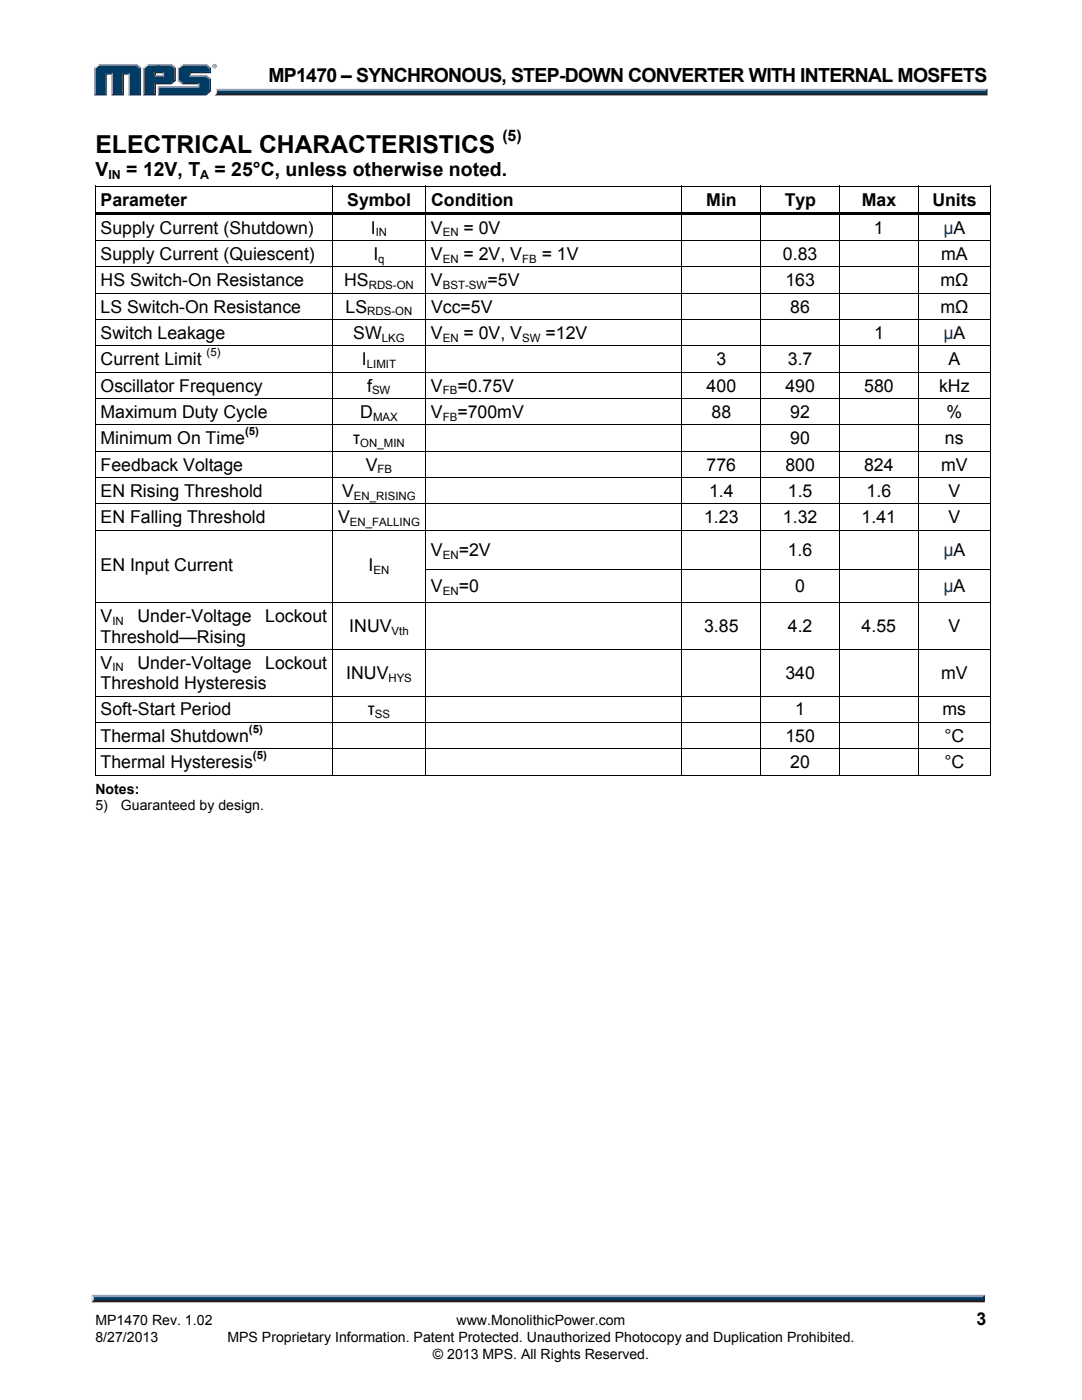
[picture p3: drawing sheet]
<svg xmlns="http://www.w3.org/2000/svg" width="216mm" height="279mm" viewBox="0 0 216 279" stroke-linecap="round" stroke-linejoin="round" font-family="sans-serif">
<path d="M43.1 17.7h153.9l-.4 .7h-153.3z" fill="#94a0b9"/>
<path d="M43.3 18.4h153.3l.4 .6h-154.3l.4-.2z" fill="#231f20"/>
<path d="M196.6 18.1l.4-.4v1.3l-.4-.4z" fill="#001339"/>
<path d="M43.3 18.1h153.3v.5h-153.4z" fill="#003b63"/>
<path d="M43.1 17.7l.2 .5a.79 .79 0 0 1-.6 .8h.1a1.24 1.24 0 0 0 .3-1.3z" fill="#dcddde"/>
<path d="M30.9 15.2l.2-.2h1.4l.3 .2z" fill="#94a0b9"/>
<g fill="#003b63">
<path d="M19 13.6l.9-.6h7.2l.8 .6v5.2h-2v-4.2h-1.4v4.2h-2v-4.2h-1.5v4.2h-2z"/>
<path d="M28.8 13.6l.8-.6h2.2v1.4h-.9v.8h1.8v-.8h-1.2v-1.4h2.5l.8 .6v2.3l-.8 .7h-3.1v2.2h-2.1z"/>
<path d="M31.7 17.5h8v-.9h-3.2l-.8-.7v-2.3l.8-.6h4.5l.8 .6v.8h-4v.8h3.2l.8 .7v2.2l-.8 .7h-9.3z"/>
</g>
<path d="M36.4 12.9h4.8" fill="none" stroke="#94a0b9" stroke-width=".27"/>
<path d="M35.5 13.5l.9-.7 .1 .2-.8 .6z" fill="#dcddde"/>
<path d="M35.6 13.5v2.6" fill="none" stroke="#94a0b9" stroke-width=".27"/>
<path d="M35.5 16.1l.2-.2 .8 .7-.1 .2z" fill="#547194"/>
<path d="M36.4 16.7h3.4" fill="none" stroke="#001339" stroke-width=".27"/>
<g fill="#94a0b9">
<path d="M31.5 17.2h8v-.4l.3-.2v.9h-8z"/>
<path d="M31.5 17.2l.3 .3v1.3l-.3 .2z"/>
</g>
<path d="M37.8 14.4h4v-.8l.3-.1v1.1h-4.1v.4l-.2 .2z" fill="#001339"/>
<path d="M37.8 15.1h3.4" fill="none" stroke="#94a0b9" stroke-width=".27"/>
<path d="M41.2 15l.9 .7-.3 .2-.8-.7z" fill="#547194"/>
<g fill="#001339">
<path d="M31.5 19l.3-.2h9.2l.8-.7v-2.2l.3-.2v2.5l-.9 .8z"/>
<path d="M30.9 16.6h3.1l.8-.7v-2.3l.3-.1v2.6l-.9 .7h-3.1v2.2h-2.6l.3-.2h2.1z"/>
</g>
<path d="M34.2 12.8l.9 .7-.3 .1-.8-.6z" fill="#547194"/>
<path d="M29.4 12.9h4.8" fill="none" stroke="#94a0b9" stroke-width=".27"/>
<path d="M28.5 13.5l.9-.7 .2 .2-.8 .6z" fill="#dcddde"/>
<path d="M28.6 13.5v5.5" fill="none" stroke="#94a0b9" stroke-width=".27"/>
<path d="M32.5 14.6l.2-.2v.8l-.2-.2z" fill="#94a0b9"/>
<g fill="#001339">
<path d="M30.9 14.4h1.8l-.2 .2h-1.4v.4l-.2 .2z"/>
<path d="M27.9 13.6l.2-.1v5.5h-2.5l.3-.2h2z"/>
</g>
<path d="M27.2 12.8l.9 .7-.2 .1-.8-.6z" fill="#547194"/>
<path d="M19.7 12.9h7.5" fill="none" stroke="#94a0b9" stroke-width=".27"/>
<path d="M18.8 13.5l.9-.7 .2 .2-.9 .6z" fill="#dcddde"/>
<path d="M18.9 13.5v5.5" fill="none" stroke="#94a0b9" stroke-width=".27"/>
<path d="M21 14.6h1.5l-.3 .3h-.9v4.1h-2.5l.2-.2h2z" fill="#001339"/>
<path d="M22.3 14.6v4.4" fill="none" stroke="#94a0b9" stroke-width=".27"/>
<path d="M24.5 14.6h1.4l-.3 .3h-.9v4.1h-2.5l.3-.2h2z" fill="#001339"/>
<path d="M25.8 14.6v4.4" fill="none" stroke="#94a0b9" stroke-width=".27"/>
<path d="M41.2 12.8l.9 .7-.3 .1-.8-.6z" fill="#547194"/>
<g fill="#231f20">
<path d="M18.7 259.2h177.4l.4 .7h-178.3z"/>
<path d="M42.4 13.2a.45 .45 0 0 1 .9 0 .45 .45 0 0 1-.9 0zM42.5 13.2a.37 .37 0 0 0 .7 0 .37 .37 0 0 0-.7 0zM42.7 13h.3v.5l-.2-.3-.1 .3zM42.7 13v.2h.2z"/>
</g>
<path d="M18.3 258.4h178.2l-.4 .8h-177.4z" fill="#94a0b9"/>
<path d="M196.5 258.4v1.5l-.4-.4v-.6z" fill="#001339"/>
<path d="M18.7 258.9h177.4v.6h-177.4z" fill="#003b63"/>
<path d="M18.2 258.4l.5 .5v.5l-.5 .5z" fill="#dcddde"/>
<g fill="#000">
<path d="M19 37.1h.1v.7h-.1zM66.2 37.1h.2v.7h-.2zM84.9 37.1h.2v.7h-.2zM136 37.1h.2v.7h-.2zM151.7 37.1h.2v.7h-.2zM167.4 37.1h.2v.7h-.2zM183.2 37.1h.1v.7h-.1zM197.5 37.1h.2v.7h-.2zM197.5 37.1h.2v.1h-.2zM19 42.3h.1v1h-.1zM19 47.9h.1v.7h-.1zM19 53.2h.1v.7h-.1z"/>
<path d="M19 58.4h.1v.7h-.1zM19.1 42.3h47.1v.5h-47.1zM66.2 42.8h.2v.5h-.2zM66.2 42.3h18.7v.5h-18.7zM66.2 47.9h.2v.7h-.2zM66.2 53.2h.2v.7h-.2zM66.2 58.4h.2v.7h-.2zM84.9 42.8h.2v.5h-.2zM84.9 42.3h51.1v.5h-51.1zM84.9 47.9h.2v.7h-.2zM84.9 53.2h.2v.7h-.2zM84.9 58.4h.2v.7h-.2z"/>
<path d="M136 42.8h.2v.5h-.2zM136 42.3h15.7v.5h-15.7zM136 47.9h.2v.7h-.2zM136 53.2h.2v.7h-.2zM136 58.4h.2v.7h-.2zM151.7 42.8h.2v.5h-.2zM151.7 42.3h15.7v.5h-15.7zM151.7 47.9h.2v.7h-.2zM151.7 53.2h.2v.7h-.2zM151.7 58.4h.2v.7h-.2zM167.4 42.8h.2v.5h-.2zM167.4 42.3h15.8v.5h-15.8z"/>
<path d="M167.4 47.9h.2v.7h-.2zM167.4 53.2h.2v.7h-.2zM167.4 58.4h.2v.7h-.2zM183.2 42.8h.1v.5h-.1zM183.2 42.3h14.3v.5h-14.3zM183.2 47.9h.1v.7h-.1zM183.2 53.2h.1v.7h-.1zM183.2 58.4h.1v.7h-.1zM197.5 42.3h.2v1h-.2zM197.5 47.9h.2v.7h-.2zM197.5 53.2h.2v.7h-.2zM197.5 58.4h.2v.7h-.2z"/>
<path d="M19 63.7h.1v.7h-.1zM19 68.9h.1v.7h-.1zM19 74.2h.1v.7h-.1zM66.2 63.7h.2v.7h-.2zM66.2 68.9h.2v.7h-.2zM66.2 74.2h.2v.7h-.2zM84.9 63.7h.2v.7h-.2zM84.9 68.9h.2v.7h-.2zM84.9 74.2h.2v.7h-.2zM136 63.7h.2v.7h-.2zM136 68.9h.2v.7h-.2zM136 74.2h.2v.7h-.2z"/>
<path d="M151.7 63.7h.2v.7h-.2zM151.7 68.9h.2v.7h-.2zM151.7 74.2h.2v.7h-.2zM167.4 63.7h.2v.7h-.2zM167.4 68.9h.2v.7h-.2zM167.4 74.2h.2v.7h-.2zM183.2 63.7h.1v.7h-.1zM183.2 68.9h.1v.7h-.1zM183.2 74.2h.1v.7h-.1zM197.5 63.7h.2v.7h-.2zM197.5 68.9h.2v.7h-.2zM197.5 74.2h.2v.7h-.2z"/>
<path d="M19 79.5h.1v.7h-.1zM19 84.7h.1v.7h-.1zM19 90h.1v.7h-.1zM19 95.2h.1v.7h-.1zM66.2 79.5h.2v.7h-.2zM66.2 84.7h.2v.7h-.2zM66.2 90h.2v.7h-.2zM66.2 95.2h.2v.7h-.2zM84.9 79.5h.2v.7h-.2zM84.9 84.7h.2v.7h-.2zM84.9 90h.2v.7h-.2zM84.9 95.2h.2v.7h-.2z"/>
<path d="M136 79.5h.2v.7h-.2zM136 84.7h.2v.7h-.2zM136 90h.2v.7h-.2zM136 95.2h.2v.7h-.2zM151.7 79.5h.2v.7h-.2zM151.7 84.7h.2v.7h-.2zM151.7 90h.2v.7h-.2zM151.7 95.2h.2v.7h-.2zM167.4 79.5h.2v.7h-.2zM167.4 84.7h.2v.7h-.2zM167.4 90h.2v.7h-.2zM167.4 95.2h.2v.7h-.2z"/>
<path d="M183.2 79.5h.1v.7h-.1zM183.2 84.7h.1v.7h-.1zM183.2 90h.1v.7h-.1zM183.2 95.2h.1v.7h-.1zM197.5 79.5h.2v.7h-.2zM197.5 84.7h.2v.7h-.2zM197.5 90h.2v.7h-.2zM197.5 95.2h.2v.7h-.2zM19 100.5h.1v.7h-.1zM19 105.7h.1v.7h-.1zM19 113.6h.1v.7h-.1zM66.2 100.5h.2v.7h-.2z"/>
<path d="M66.2 105.7h.2v.7h-.2zM66.2 113.6h.2v.7h-.2zM84.9 100.5h.2v.7h-.2zM84.9 105.7h.2v.7h-.2zM84.9 113.6h.2v.7h-.2zM136 100.5h.2v.7h-.2zM136 105.7h.2v.7h-.2zM136 113.6h.2v.7h-.2zM151.7 100.5h.2v.7h-.2zM151.7 105.7h.2v.7h-.2zM151.7 113.6h.2v.7h-.2zM167.4 100.5h.2v.7h-.2z"/>
<path d="M167.4 105.7h.2v.7h-.2zM167.4 113.6h.2v.7h-.2zM183.2 100.5h.1v.7h-.1zM183.2 105.7h.1v.7h-.1zM183.2 113.6h.1v.7h-.1zM197.5 100.5h.2v.7h-.2zM197.5 105.7h.2v.7h-.2zM197.5 113.6h.2v.7h-.2zM19 120.2h.1v.7h-.1zM19 129.5h.1v.7h-.1zM19 138.8h.1v.7h-.1zM66.2 120.2h.2v.7h-.2z"/>
<path d="M66.2 129.5h.2v.7h-.2zM66.2 138.8h.2v.7h-.2zM84.9 120.2h.2v.7h-.2zM84.9 129.5h.2v.7h-.2zM84.9 138.8h.2v.7h-.2zM136 120.2h.2v.7h-.2zM136 129.5h.2v.7h-.2zM136 138.8h.2v.7h-.2zM151.7 120.2h.2v.7h-.2zM151.7 129.5h.2v.7h-.2zM151.7 138.8h.2v.7h-.2zM167.4 120.2h.2v.7h-.2z"/>
<path d="M167.4 129.5h.2v.7h-.2zM167.4 138.8h.2v.7h-.2zM183.2 120.2h.1v.7h-.1zM183.2 129.5h.1v.7h-.1zM183.2 138.8h.1v.7h-.1zM197.5 120.2h.2v.7h-.2zM197.5 129.5h.2v.7h-.2zM197.5 138.8h.2v.7h-.2zM19 144.1h.1v.7h-.1zM19 149.3h.1v.7h-.1zM66.2 144.1h.2v.7h-.2zM66.2 149.3h.2v.7h-.2z"/>
<path d="M84.9 144.1h.2v.7h-.2zM84.9 149.3h.2v.7h-.2zM136 144.1h.2v.7h-.2zM136 149.3h.2v.7h-.2zM151.7 144.1h.2v.7h-.2zM151.7 149.3h.2v.7h-.2zM167.4 144.1h.2v.7h-.2zM167.4 149.3h.2v.7h-.2zM183.2 144.1h.1v.7h-.1zM183.2 149.3h.1v.7h-.1zM197.5 144.1h.2v.7h-.2zM197.5 149.3h.2v.7h-.2z"/>
<path d="M197.5 154.6h.2v.2h-.2z"/>
</g>
<g fill="none" stroke="#000" stroke-width=".2">
<path d="M19 37.1h47.2M19 37.8v4.5M66.3 37.8v4.5M66.4 37.1h18.5M85 37.8v4.5M85.1 37.1h50.9M136.1 37.8v4.5M136.2 37.1h15.5M151.8 37.8v4.5M151.9 37.1h15.5M167.5 37.8v4.5M167.6 37.1h15.6"/>
<path d="M183.3 37.8v4.5M183.3 37.1h14.2M197.6 37.8v4.5M19 43.3v4.6M19 48.6v4.6M19 53.9v4.5M19 59.1v4.6M19.1 48h47.1M19.1 53.3h47.1M19.1 58.5h47.1M66.3 43.3v4.6M66.3 48.6v4.6"/>
<path d="M66.3 53.9v4.5M66.3 59.1v4.6M66.4 48h18.5M66.4 53.3h18.5M66.4 58.5h18.5M85 43.3v4.6M85 48.6v4.6M85 53.9v4.5M85 59.1v4.6M85.1 48h50.9M85.1 53.3h50.9M85.1 58.5h50.9"/>
<path d="M136.1 43.3v4.6M136.1 48.6v4.6M136.1 53.9v4.5M136.1 59.1v4.6M136.2 48h15.5M136.2 53.3h15.5M136.2 58.5h15.5M151.8 43.3v4.6M151.8 48.6v4.6M151.8 53.9v4.5M151.8 59.1v4.6M151.9 48h15.5"/>
<path d="M151.9 53.3h15.5M151.9 58.5h15.5M167.5 43.3v4.6M167.5 48.6v4.6M167.5 53.9v4.5M167.5 59.1v4.6M167.6 48h15.6M167.6 53.3h15.6M167.6 58.5h15.6M183.3 43.3v4.6M183.3 48.6v4.6M183.3 53.9v4.5"/>
<path d="M183.3 59.1v4.6M183.3 48h14.2M183.3 53.3h14.2M183.3 58.5h14.2M197.6 43.3v4.6M197.6 48.6v4.6M197.6 53.9v4.5M197.6 59.1v4.6M19 64.4v4.5M19 69.6v4.6M19 74.9v4.6M19.1 63.8h47.1"/>
<path d="M19.1 69h47.1M19.1 74.3h47.1M19.1 79.5h47.1M66.3 64.4v4.5M66.3 69.6v4.6M66.3 74.9v4.6M66.4 63.8h18.5M66.4 69h18.5M66.4 74.3h18.5M66.4 79.5h18.5M85 64.4v4.5M85 69.6v4.6"/>
<path d="M85 74.9v4.6M85.1 63.8h50.9M85.1 69h50.9M85.1 74.3h50.9M85.1 79.5h50.9M136.1 64.4v4.5M136.1 69.6v4.6M136.1 74.9v4.6M136.2 63.8h15.5M136.2 69h15.5M136.2 74.3h15.5M136.2 79.5h15.5"/>
<path d="M151.8 64.4v4.5M151.8 69.6v4.6M151.8 74.9v4.6M151.9 63.8h15.5M151.9 69h15.5M151.9 74.3h15.5M151.9 79.5h15.5M167.5 64.4v4.5M167.5 69.6v4.6M167.5 74.9v4.6M167.6 63.8h15.6M167.6 69h15.6"/>
<path d="M167.6 74.3h15.6M167.6 79.5h15.6M183.3 64.4v4.5M183.3 69.6v4.6M183.3 74.9v4.6M183.3 63.8h14.2M183.3 69h14.2M183.3 74.3h14.2M183.3 79.5h14.2M197.6 64.4v4.5M197.6 69.6v4.6M197.6 74.9v4.6"/>
<path d="M19 80.2v4.5M19 85.4v4.6M19 90.7v4.5M19 95.9v4.6M19.1 84.8h47.1M19.1 90.1h47.1M19.1 95.3h47.1M66.3 80.2v4.5M66.3 85.4v4.6M66.3 90.7v4.5M66.3 95.9v4.6M66.4 84.8h18.5"/>
<path d="M66.4 90.1h18.5M66.4 95.3h18.5M85 80.2v4.5M85 85.4v4.6M85 90.7v4.5M85 95.9v4.6M85.1 84.8h50.9M85.1 90.1h50.9M85.1 95.3h50.9M136.1 80.2v4.5M136.1 85.4v4.6M136.1 90.7v4.5"/>
<path d="M136.1 95.9v4.6M136.2 84.8h15.5M136.2 90.1h15.5M136.2 95.3h15.5M151.8 80.2v4.5M151.8 85.4v4.6M151.8 90.7v4.5M151.8 95.9v4.6M151.9 84.8h15.5M151.9 90.1h15.5M151.9 95.3h15.5M167.5 80.2v4.5"/>
<path d="M167.5 85.4v4.6M167.5 90.7v4.5M167.5 95.9v4.6M167.6 84.8h15.6M167.6 90.1h15.6M167.6 95.3h15.6M183.3 80.2v4.5M183.3 85.4v4.6M183.3 90.7v4.5M183.3 95.9v4.6M183.3 84.8h14.2M183.3 90.1h14.2"/>
<path d="M183.3 95.3h14.2M197.6 80.2v4.5M197.6 85.4v4.6M197.6 90.7v4.5M197.6 95.9v4.6M19 101.2v4.5M19 106.4v7.2M19 114.3v5.9M19.1 100.6h47.1M19.1 105.8h47.1M66.3 101.2v4.5M66.3 106.4v7.2"/>
<path d="M66.3 114.3v5.9M66.4 100.6h18.5M66.4 105.8h18.5M85 101.2v4.5M85 106.4v7.2M85 114.3v5.9M85.1 100.6h50.9M85.1 105.8h50.9M85.1 113.7h50.9M136.1 101.2v4.5M136.1 106.4v7.2M136.1 114.3v5.9"/>
<path d="M136.2 100.6h15.5M136.2 105.8h15.5M136.2 113.7h15.5M151.8 101.2v4.5M151.8 106.4v7.2M151.8 114.3v5.9M151.9 100.6h15.5M151.9 105.8h15.5M151.9 113.7h15.5M167.5 101.2v4.5M167.5 106.4v7.2M167.5 114.3v5.9"/>
<path d="M167.6 100.6h15.6M167.6 105.8h15.6M167.6 113.7h15.6M183.3 101.2v4.5M183.3 106.4v7.2M183.3 114.3v5.9M183.3 100.6h14.2M183.3 105.8h14.2M183.3 113.7h14.2M197.6 101.2v4.5M197.6 106.4v7.2M197.6 114.3v5.9"/>
<path d="M19 120.9v8.6M19 130.2v8.6M19 139.5v4.6M19.1 120.3h47.1M19.1 129.6h47.1M19.1 138.9h47.1M66.3 120.9v8.6M66.3 130.2v8.6M66.3 139.5v4.6M66.4 120.3h18.5M66.4 129.6h18.5M66.4 138.9h18.5"/>
<path d="M85 120.9v8.6M85 130.2v8.6M85 139.5v4.6M85.1 120.3h50.9M85.1 129.6h50.9M85.1 138.9h50.9M136.1 120.9v8.6M136.1 130.2v8.6M136.1 139.5v4.6M136.2 120.3h15.5M136.2 129.6h15.5M136.2 138.9h15.5"/>
<path d="M151.8 120.9v8.6M151.8 130.2v8.6M151.8 139.5v4.6M151.9 120.3h15.5M151.9 129.6h15.5M151.9 138.9h15.5M167.5 120.9v8.6M167.5 130.2v8.6M167.5 139.5v4.6M167.6 120.3h15.6M167.6 129.6h15.6M167.6 138.9h15.6"/>
<path d="M183.3 120.9v8.6M183.3 130.2v8.6M183.3 139.5v4.6M183.3 120.3h14.2M183.3 129.6h14.2M183.3 138.9h14.2M197.6 120.9v8.6M197.6 130.2v8.6M197.6 139.5v4.6M19 154.7h47.2M19 144.8v4.5M19 150v4.8"/>
<path d="M19.1 144.2h47.1M19.1 149.4h47.1M66.3 144.8v4.5M66.3 150v4.8M66.4 144.2h18.5M66.4 149.4h18.5M66.4 154.7h18.5M85 144.8v4.5M85 150v4.8M85.1 144.2h50.9M85.1 149.4h50.9M85.1 154.7h50.9"/>
<path d="M136.1 144.8v4.5M136.1 150v4.8M136.2 144.2h15.5M136.2 149.4h15.5M136.2 154.7h15.5M151.8 144.8v4.5M151.8 150v4.8M151.9 144.2h15.5M151.9 149.4h15.5M151.9 154.7h15.5M167.5 144.8v4.5M167.5 150v4.8"/>
<path d="M167.6 144.2h15.6M167.6 149.4h15.6M167.6 154.7h15.6M183.3 144.8v4.5M183.3 150v4.8M183.3 144.2h14.2M183.3 149.4h14.2M183.3 154.7h14.2M197.6 144.8v4.5M197.6 150v4.8"/>
</g>
<text font-size="4.9" x="19" y="30.5">ELECTRICAL CHARACTERISTICS</text>
<g font-size="3.9">
<text x="53.6" y="16.3">MP1470 – SYNCHRONOUS, STEP-DOWN CONVERTER WITH INTERNAL MOSFETS</text>
<text x="19" y="35.2">V</text>
<text x="25.2" y="35.2">= 12V, T</text>
<text x="42.8" y="35.2">= 25°C, unless otherwise noted.</text>
</g>
<g font-size="3.5">
<text x="20.1" y="41">Parameter</text>
<text x="69.3" y="41">Symbol</text>
<text x="86" y="41">Condition</text>
<text x="140.9" y="41">Min</text>
<text x="156.6" y="41">Typ</text>
<text x="172" y="41">Max</text>
<text x="186" y="41">Units</text>
<text x="20.1" y="46.6">Supply Current (Shutdown)</text>
<text x="74" y="46.6">I</text>
<text x="86" y="46.6">V</text>
<text x="92.5" y="46.6">= 0V</text>
<text x="174.4" y="46.6">1</text>
<text x="20.1" y="51.9">Supply Current (Quiescent)</text>
<text x="74.5" y="51.9">I</text>
<text x="86" y="51.9">V</text>
<text x="92.5" y="51.9">= 2V, V</text>
<text x="108.1" y="51.9">= 1V</text>
<text x="156.2" y="51.9">0.83</text>
<text x="187.8" y="51.9">mA</text>
<text x="20.1" y="57.1">HS Switch-On Resistance</text>
<text x="68.7" y="57.1">HS</text>
<text x="86" y="57.1">V</text>
<text x="97.3" y="57.1">=5V</text>
<text x="156.7" y="57.1">163</text>
<text x="187.6" y="57.1">mΩ</text>
<text x="20.1" y="62.4">LS Switch-On Resistance</text>
<text x="69" y="62.4">LS</text>
<text x="86" y="62.4">Vcc=5V</text>
<text x="157.7" y="62.4">86</text>
<text x="187.6" y="62.4">mΩ</text>
<text x="20.1" y="67.6">Switch Leakage</text>
<text x="70.5" y="67.6">SW</text>
<text x="86" y="67.6">V</text>
<text x="92.5" y="67.6">= 0V, V</text>
<text x="108.9" y="67.6">=12V</text>
<text x="174.4" y="67.6">1</text>
<text x="20.1" y="72.9">Current Limit</text>
<text x="72.2" y="72.9">I</text>
<text x="143" y="72.9">3</text>
<text x="157.2" y="72.9">3.7</text>
<text x="189.2" y="72.9">A</text>
<text x="20.1" y="78.2">Oscillator Frequency</text>
<text x="20.1" y="83.4">Maximum Duty Cycle</text>
<text x="71.9" y="83.4">D</text>
<text x="73.3" y="78.2">f</text>
<text x="86" y="78.2">V</text>
<text x="86" y="83.4">V</text>
<text x="91.3" y="78.2">=0.75V</text>
<text x="91.3" y="83.4">=700mV</text>
<text x="141" y="78.2">400</text>
<text x="142" y="83.4">88</text>
<text x="156.7" y="78.2">490</text>
<text x="157.7" y="83.4">92</text>
<text x="172.4" y="78.2">580</text>
<text x="187.4" y="78.2">kHz</text>
<text x="188.8" y="83.4">%</text>
<text x="20.1" y="88.7">Minimum On Time</text>
<text x="70.5" y="88.7">τ</text>
<text x="157.7" y="88.7">90</text>
<text x="188.6" y="88.7">ns</text>
<text x="20.1" y="93.9">Feedback Voltage</text>
<text x="73" y="93.9">V</text>
<text x="141" y="93.9">776</text>
<text x="156.7" y="93.9">800</text>
<text x="172.4" y="93.9">824</text>
<text x="187.8" y="93.9">mV</text>
<text x="20.1" y="99.2">EN Rising Threshold</text>
<text x="68.3" y="99.2">V</text>
<text x="141.5" y="99.2">1.4</text>
<text x="157.2" y="99.2">1.5</text>
<text x="172.9" y="99.2">1.6</text>
<text x="189.2" y="99.2">V</text>
<text x="20.1" y="104.4">EN Falling Threshold</text>
<text x="67.4" y="104.4">V</text>
<text x="140.5" y="104.4">1.23</text>
<text x="156.2" y="104.4">1.32</text>
<text x="171.9" y="104.4">1.41</text>
<text x="189.2" y="104.4">V</text>
<text x="20.1" y="114">EN Input Current</text>
<text x="73.5" y="114">I</text>
<text x="86" y="111">V</text>
<text x="91.5" y="111">=2V</text>
<text x="157.2" y="111">1.6</text>
<text x="86" y="118.2">V</text>
<text x="91.5" y="118.2">=0</text>
<text x="158.7" y="118.2">0</text>
<text x="20.1" y="124.2">V</text>
<text x="27.4" y="124.2">Under-Voltage</text>
<text x="52.9" y="124.2">Lockout</text>
<text x="20.1" y="128.2">Threshold—Rising</text>
<text x="69.7" y="126.2">INUV</text>
<text x="140.5" y="126.2">3.85</text>
<text x="157.2" y="126.2">4.2</text>
<text x="171.9" y="126.2">4.55</text>
<text x="189.2" y="126.2">V</text>
<text x="20.1" y="137.5">Threshold Hysteresis</text>
<text x="20.1" y="133.5">V</text>
<text x="27.4" y="133.5">Under-Voltage</text>
<text x="52.9" y="133.5">Lockout</text>
<text x="69.1" y="135.5">INUV</text>
<text x="156.7" y="135.5">340</text>
<text x="187.8" y="135.5">mV</text>
<text x="20.1" y="142.8">Soft-Start Period</text>
<text x="73.4" y="142.8">τ</text>
<text x="158.7" y="142.8">1</text>
<text x="188.1" y="142.8">ms</text>
<text x="20.1" y="148">Thermal Shutdown</text>
<text x="156.7" y="148">150</text>
<text x="188.5" y="148">°C</text>
<text x="20.1" y="153.3">Thermal Hysteresis</text>
<text x="157.7" y="153.3">20</text>
<text x="188.5" y="153.3">°C</text>
<text x="194.9" y="264.5">3</text>
</g>
<g font-size="3.5" fill="#003365">
<text x="188.2" y="46.6">μA</text>
<text x="188.2" y="67.6">μA</text>
<text x="188.2" y="111">μA</text>
<text x="188.2" y="118.2">μA</text>
</g>
<text font-size="3.2" x="100.2" y="28.2">(5)</text>
<g font-size="2.8">
<text x="19" y="158.4">Notes:</text>
<text x="19" y="161.7">5)</text>
<text x="24.1" y="161.7">Guaranteed by design.</text>
<text x="19" y="267.9">8/27/2013</text>
<text x="19" y="264.5">MP1470 Rev. 1.02</text>
<text x="45.4" y="267.9">MPS Proprietary Information. Patent Protected. Unauthorized Photocopy and Duplication Prohibited.</text>
<text x="91.1" y="264.5">www.MonolithicPower.com</text>
<text x="86.4" y="271.1">© 2013 MPS. All Rights Reserved.</text>
</g>
<g font-size="2.5">
<text x="21.6" y="35.7">IN</text>
<text x="40" y="35.7">A</text>
</g>
<g font-size="2.3">
<text x="75" y="47.1">IN</text>
<text x="88.3" y="47.1">EN</text>
<text x="75.5" y="52.4">q</text>
<text x="88.3" y="52.4">EN</text>
<text x="104.2" y="52.4">FB</text>
<text x="73.6" y="57.7">RDS-ON</text>
<text x="88.3" y="57.7">BST-SW</text>
<text x="73.3" y="62.9">RDS-ON</text>
<text x="41.2" y="71.1">(5)</text>
<text x="76.2" y="68.2">LKG</text>
<text x="88.3" y="68.2">EN</text>
<text x="104.2" y="68.2">SW</text>
<text x="73.2" y="73.4">LIMIT</text>
<text x="74.3" y="78.7">SW</text>
<text x="74.4" y="83.9">MAX</text>
<text x="88.3" y="78.7">FB</text>
<text x="88.3" y="83.9">FB</text>
<text x="48.9" y="86.9">(5)</text>
<text x="71.9" y="89.2">ON_MIN</text>
<text x="75.4" y="94.5">FB</text>
<text x="70.6" y="99.7">EN_RISING</text>
<text x="69.8" y="105">EN_FALLING</text>
<text x="88.3" y="111.5">EN</text>
<text x="74.5" y="114.5">EN</text>
<text x="88.3" y="118.8">EN</text>
<text x="22.4" y="124.7">IN</text>
<text x="78.1" y="126.7">Vth</text>
<text x="22.4" y="134">IN</text>
<text x="77.5" y="136">HYS</text>
<text x="74.8" y="143.3">SS</text>
<text x="49.7" y="146.3">(5)</text>
<text x="50.5" y="151.5">(5)</text>
</g>
</svg>
